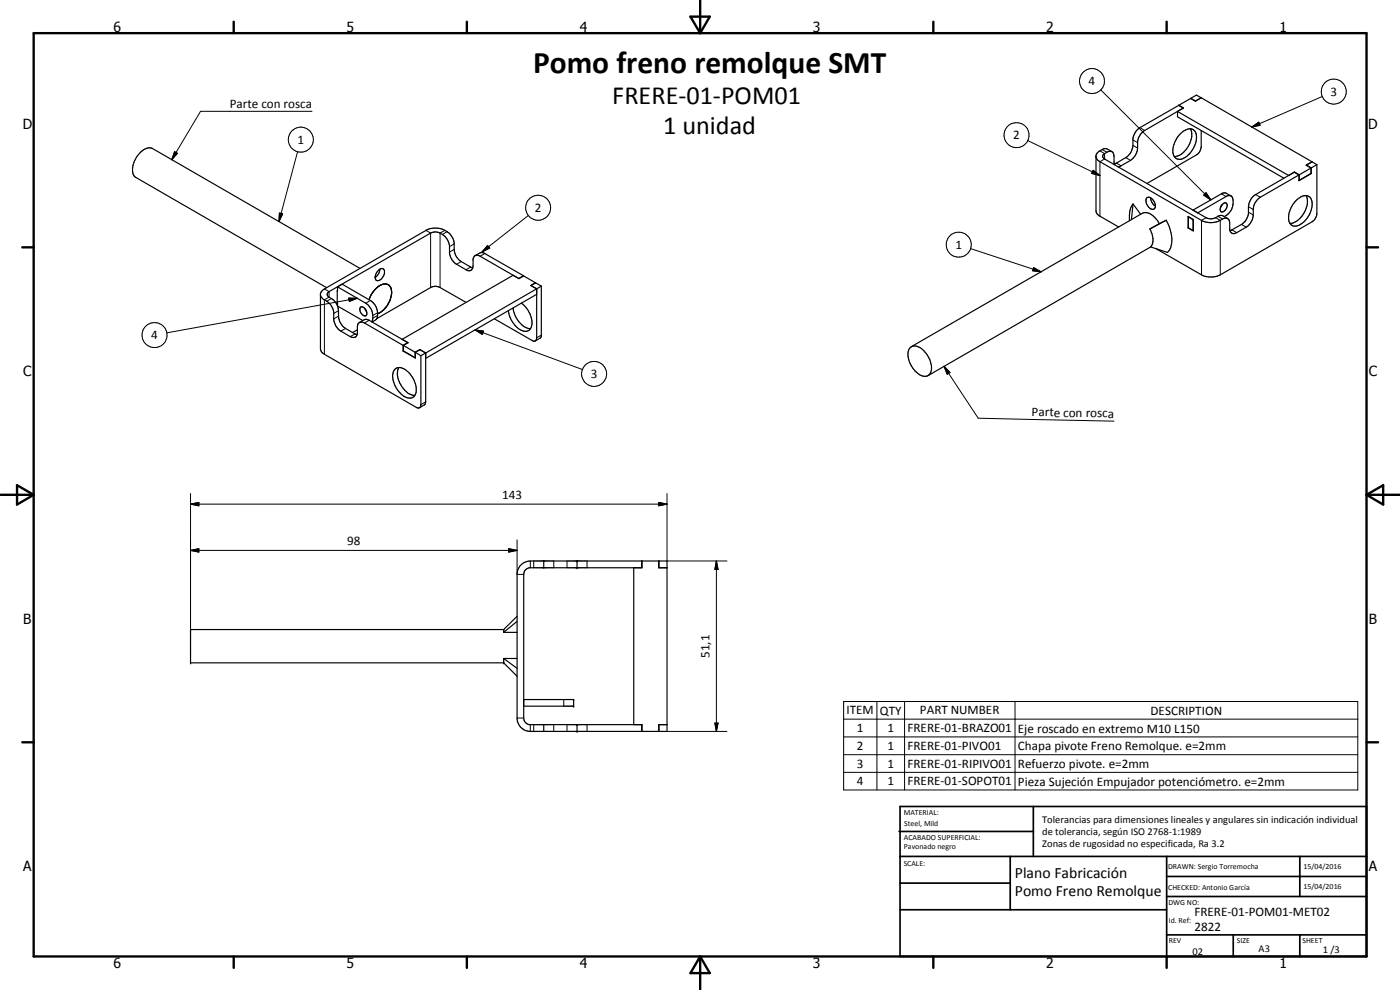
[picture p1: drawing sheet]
<svg xmlns="http://www.w3.org/2000/svg" width="420mm" height="297mm" viewBox="0 0 420 297" stroke-linecap="round" stroke-linejoin="round" font-family="sans-serif">
<g fill="none" stroke="#000" stroke-width=".35">
<path d="M353.4 33.4v1.7l31.9 18.4M353.4 33.4l33.3 19.3 1.8-1.1M353.7 31.6l1.4 .8-11.6 6.8a5 5 0 0 0-2.1 3.3v1.9a4.9 4.9 0 0 1-2.1 3.7l-2.8 1.6-1 .3M353.7 31.6l-11.6 6.7a4.9 4.9 0 0 0-2.1 3.4v1.9a4.6 4.6 0 0 1-2.1 3.7l-3.5 1.9M353.8 31.6l1.4 .8-1.8 1M353.8 31.6v.1M354.6 39.8a3.4 3.4 0 0 1 3.5-.9 4.2 4.2 0 0 1 .2 5.2 5.2 5.2 0 0 1-4.8 3.7 2.81 2.81 0 0 1-1.3-3.9l1-2.5zM357.2 38.7a6.6 6.6 0 0 1-2.6 7.5l-.7 .5-1.5 .3M357.3 29.5l-3.5 2.1M357.4 29.5v.1M360.5 39.2v4.8a3.2 3.2 0 0 1-1.4 2.5l-14.9 8.5M360.5 29.3l-1.7 1-1.4-.8"/>
<path d="M360.5 29.3l-1.4-.8-1.7 1M360.5 29.3l-1.8 1.1-1.4-.9M360.5 29.3l33.3 19.3M328.9 47l.4 .8 .8 .7 30.5 17.6a6.7 6.7 0 0 0 6.9-.6l.9 .1M333.7 45.5l.2 .1a3.8 3.8 0 0 1 .4 3.2l.2 .6M333.7 45.5l-1.4-.8a3.2 3.2 0 0 0-3.4 2l.1 17.1 .8 .9 5.9 3.4M333.7 45.5a2.53 2.53 0 0 0-2.4 .7 .82 .82 0 0 0-.4 .8 .82 .82 0 0 0 .6 .7l30.5 17.6a3.5 3.5 0 0 0 3.8-.5l1-.2 1.6 1M344.1 59.5a1.22 1.22 0 0 1 1.9 .5 1.91 1.91 0 0 1 .2 2.8 2.49 2.49 0 0 1-2.1-3.3zM345.3 59.4a2.85 2.85 0 0 0 1.4 2.4M369.5 58.8a4.4 4.4 0 0 1-1.6 5.9l-.5 .3M388.5 51.6l1.4 .9M388.5 51.6v.1"/>
<path d="M389.8 52.5l-11.6 6.7a5.1 5.1 0 0 0-2.1 3.3v2a4.7 4.7 0 0 1-2.1 3.7l-2.8 1.6a1.27 1.27 0 0 1-1.4 .2 1.27 1.27 0 0 1-.7-1.1l-.1-2.6-.6-.7M389.8 52.5l-1.4-.8-11.6 6.7a4.6 4.6 0 0 0-2.1 3.6l-.1 2.3a4.8 4.8 0 0 1-1.7 2.9l-3.8 2M389.8 54l.1 .1M389.9 52.5v1.6M392 58.7a6.6 6.6 0 0 1-2.7 7.5l-1.1 .6-1.1 .3M392.1 49.5v.2M392.1 49.5l1.4 .9M393.4 52l.1 .1M393.4 50.4l-3.5 2.1M393.4 52l-3.5 2.1M393.4 50.4v1.6M393.5 50.4v1.7"/>
<path d="M393.5 52.1l-3.7 2.1v-1.7M393.8 48.6l-1.7 .9M393.8 48.6l1.4 .8M393.8 48.6l-1.8 1 1.4 .8M395.2 49.4v14.7a3.2 3.2 0 0 1-1.4 2.4l-27.6 16a6.2 6.2 0 0 1-5.6 0l-13.6-7.8M395.2 49.4l-1.7 1M142.6 76.7l-.6 .8v2.2a1.29 1.29 0 0 1-.6 1.4 1.29 1.29 0 0 1-1.5-.2l-2.9-1.6a5 5 0 0 1-2.1-3.3 5.7 5.7 0 0 0-.5-3.7 4.1 4.1 0 0 0-5.2-2.4l-30.4 17.6a.89 .89 0 0 0-.6 .8 .89 .89 0 0 0 .6 .9 4.6 4.6 0 0 1 2.5 2.7M142.6 76.7l1.6-.9 1 .1 11.9 6.8M142.6 76.7h1.2l11.9 6.9 1.4-.9M340.1 61.2l-.6 4.7M340.1 61.2l2.2 3.1M340.1 61.2a6.8 6.8 0 0 0-1.1 5.1"/>
<path d="M345.3 74.1l-66.8 38.6M347.9 67.1a5 5 0 0 0-4.8-3.2l-69.6 40.1M347.9 67.1l-2.8 1.6M350 66.1a9.7 9.7 0 0 1 .9 9l-.6 .6-5-1.6a4.2 4.2 0 0 0 0-4.9l-.2-.5M350 66.1l-4.9 2.6M350 66.1l-2.1 1M356.6 68.4h.1M356.6 65.1l1.4 .8M356.6 65.1v3.3M356.6 68.4l1.4 .8M356.7 65l-.1 .1M358 63l8.8-5 1-.1 1.7 .9h-1.3l-8.8 5.1z"/>
<path d="M358 65.9v3.3M358.1 65.9l-1.5-1v3.5M358.1 65.9v3.4l-1.5-.9M358.1 65.9h-.1M358.1 69.1l-.1 .1M366.6 61.6l.8-.7h.4a1.43 1.43 0 0 1-.1 2.2l-.5 .4a.76 .76 0 0 1-1-.2 .76 .76 0 0 1 .1-1zM366.8 61.4l-.5 .8M388.9 60.2a3.1 3.1 0 0 1 4.2-1.1 4.7 4.7 0 0 1-.3 5.5 5.4 5.4 0 0 1-4.5 3.2 2.49 2.49 0 0 1-1.5-3.4 8.1 8.1 0 0 1 2.1-4.2zM96.2 88.5l.1 .5 .7 .8a4.8 4.8 0 0 1 3.1 3.9v2a4.6 4.6 0 0 0 2.2 3.7l2.8 1.6a1.33 1.33 0 0 0 1.5 .1 1.33 1.33 0 0 0 .7-1.3v-2l.1-.5 .5-.5M101.2 87.2l.1 3.4M101.2 87.2l.1-1.1 8.5 4.9a4.7 4.7 0 0 1 1.8 5.6M101.2 90.6l.1 1.1"/>
<path d="M101.3 91.9l.3 1.3v1.7a4.9 4.9 0 0 0 2.1 3.7l3.4 1.9M101.3 87.2h-.1M101.3 91.8l7.6 4.4M102.7 85.3l8.5 4.9a4.5 4.5 0 0 1 1.6 5.7l-1.1 .7M107.3 98.9l-1.5 .9M107.9 96.8l.6-.2 .9 .3 11.6 6.7M107.9 96.8l1.4-.9 .7-.1 .5 .2 11.9 6.8M108 80.5l-62.2-35.9a4.2 4.2 0 0 0-4.6 2.2 5.7 5.7 0 0 0-.9 6l57.7 33.5M108.2 92.2a1.22 1.22 0 0 1 1.7 1.1 .99 .99 0 0 1-.3 1.5 1.89 1.89 0 0 1-1.4-2.6zM109.5 92.6l.5 .9M110.8 89.9a6.5 6.5 0 0 1 4.9-4.7 2.51 2.51 0 0 1 1.7 3.5 7.3 7.3 0 0 1-4.1 5.4M112.6 83.2h.1"/>
<path d="M113.5 81.2a1.06 1.06 0 0 1 1.5-.5 1.06 1.06 0 0 1 .3 1.5 2.43 2.43 0 0 1-2.2 2 2.03 2.03 0 0 1 .4-3zM114 80.8a2.98 2.98 0 0 1-1.4 2.4M139.9 90.7l-7.8-4.4a2.79 2.79 0 0 0-2.9 0l-16.1 9.3M141.9 80.4l-3.5-1.9a4.7 4.7 0 0 1-2.1-3.7v-1.9a5.3 5.3 0 0 0-4.9-4.4h-1.4l-1.8 .4-30.8 17.8-.8 .7-.4 .8v16.4l.4 1.1 28.8 16.7 .6-.1 .3-.6v-15M154 92.4a7 7 0 0 0 4.9 6.2h.3M156.5 90.9a7 7 0 0 1 2.9 7.4 2.11 2.11 0 0 1-3.4 .5 8.1 8.1 0 0 1-3.4-5.6M157.1 82.7v.1M160.7 84.8l-3.5-2-1.5 .8-1.7-1-33.3 19.2 1.8 1-1.4 .8M160.7 84.8v.1M160.7 84.8l-1.4 .8 1.8 1.1M161.1 86.7v14.6a.84 .84 0 0 1-.4 1 .84 .84 0 0 1-1-.1l-11.4-6.6M161.1 88.3l-33.3 19.2"/>
<path d="M161.1 86.7l-33.3 19.2M162.5 85.9l-1.7-1-1.5 .8 1.8 1M162.5 85.9v14.9l-.4 .7-1.5 .8M162.5 85.9l-1.4 .8M118.6 110.7a3.1 3.1 0 0 1 4.1 1.1 7.1 7.1 0 0 1 1.9 6.6 2.37 2.37 0 0 1-3.8 .2 7.6 7.6 0 0 1-2.8-7zM119.7 110.3a6.8 6.8 0 0 0 3.7 8.1l1.1 .3M121 105.3l3.7 2.1v-1.7l1.6 1M121 103.6v1.7M121.1 105.3h-.1M121.1 103.6l3.5 2.1M121.1 103.6v1.7M121.1 105.3l3.5 2"/>
<path d="M122.4 102.8v.1M122.4 102.8l-1.4 .8M124.6 105.7l1.5-.8 1.7 1M124.6 105.7v1.6M124.7 107.3h-.1M126 104.9l1.8 1M127.8 105.9v14.7l-.3 .8-1.6 .9M127.8 105.9l-1.5 .8M273.1 104.4a2.42 2.42 0 0 1 3.4 .2 7.1 7.1 0 0 1 2.8 7 2.15 2.15 0 0 1-3.6 .7 6.6 6.6 0 0 1-2.8-7.7zM156.2 169.7l1.1-.9 1.9-.5h41v51.2h-41a4 4 0 0 1-4-4.1v-43.1l.1-.9zM163.2 168.3v2M173.2 168.3v2"/>
<path d="M190.2 170.3v47.1M192.6 168.3v2M192.7 168.3v2h-33.9a2.07 2.07 0 0 0-1.6 2v43.1a2.07 2.07 0 0 0 1.6 2h33.9v2.1M197.7 168.3v2h2.5M197.8 168.3v2M151.2 188.9h-94v10h94M151.2 189.7h4M151.2 188.9v.8M151.2 197.6v1.3M151.2 197.6l4 2.9M151.2 197.6h4M151.2 198.9l4 4"/>
<path d="M155.2 186.4l-4 3.3M155.2 184.9l-4 4M157.2 209.9h15v2h-15M163.2 217.4v2.1M173.2 217.4v2.1M192.6 217.4v2.1M197.8 217.4v2.1M200.2 217.4h-2.5v2.1"/>
</g>
<g fill="none" stroke="#000" stroke-width=".3">
<path d="M93.6 33.4h-33.4l-8.6 14.5M330.4 27l33 33M342.1 38.3l1.4 .9M375.7 38.1l2.1-1.4 .4 .9zM396.8 29l-21.1 9.1M52.4 45.5l.8 .5-1.6 1.9zM89.3 45.5l-5.6 21M308.4 42.2l21.7 10.5M328.1 51.1l2 1.6-2.5-.7zM330.1 45.3l1.4 .8v1.6l-1.4 .8v16.4M330.8 44.9l1.4 .8M335.1 48.9l1.4 .8"/>
<path d="M337.9 47.3l1.4 .8M340 43.6l1.4 .8M340 42l1.4 .8M361.9 57.8l1.5 2.2-2.1-1.5zM366.6 58.2l1.3 .8M376.8 58.4l1.4 .8M83.9 63.9l.9 .3-1.1 2.3zM127.8 69.1l1.4 .8v16.4M133.5 69.1l-1.4 .8v16.4M134.2 69.5l-1.4 .9M136.3 74.8l-1.4 .8M136.3 73.2l-1.4 .8"/>
<path d="M138.4 78.5l-1.4 .8M145.5 76.1l-1.4 .8M146.3 73.7l.7 .7-2.3 1.2zM158.6 64.6l-13.9 11M291.3 74.6l21.2 7M362 65.3l-1.4 .8v16.4M364.8 65.3l1.4 .8v16.4M365.5 64.9l1.4 .8M369.7 69l1.5 .8M372.6 67.4l1.4 .8M374.7 62l1.4 .9M374.7 63.7l1.4 .8"/>
<path d="M97.4 86.7l1.4 .8v1.7l-1.4 .8v16.3M99.5 89.6l-1.4 .8M101.6 93.2l-1.5 .9M101.6 94.9l-1.5 .8M103.7 98.6l-1.4 .8M104.6 89.5h2.6l-2.4 .9zM107.2 89.5l-57.1 10.4M110.8 96.1l-1.4 .8M111.2 90.2l-1.4 .8M113.3 94.7l-1.4 .8M113.3 93.9l-1.4 .8M141.3 80.1l-1.4 .8"/>
<path d="M142.6 99l2.5 .4-.4 .9zM142.6 99l32.2 11.9M310.2 80.3l2.3 1.3-2.6-.4zM106.5 100.2l-1.4 .8M162.5 100.5l-1.4 .8M283.3 109.9l1.8 1.9-.8 .5zM283.3 109.9l10.3 15.6 40.7 .9M127.8 120.6l-1.5 .8M57.2 151.3l2.5-.6v1.1zM57.2 151.3h143M57.2 148.1v40.8M197.7 150.7l2.5 .6-2.5 .5z"/>
<path d="M200.2 148.1v20.2h18M57.2 165.1l2.5-.5v1.1zM57.2 165.1h98M152.7 164.6l2.5 .5-2.5 .6zM155.2 162v10.3h2M159.2 168.3v2M160.2 168.3v2M166.2 168.3v2M170.2 168.3v2M176.2 168.3v2M215 168.3l.5 2.6h-1zM215 168.3v51.2"/>
<path d="M155.2 215.4h2M159.2 217.4v2.1M160.2 217.4v2.1M166.2 217.4v2.1M169.2 209.9v2M170.2 217.4v2.1M176.2 217.4v2.1M200.2 219.5h18M214.5 217h1l-.5 2.5zM253.2 210.5h154.3v26.5h-154.3zM253.2 215.8h154.3M263.2 210.5v26.5"/>
<path d="M271.5 210.5v26.5M304.6 210.5v26.5M253.2 221.1h154.3M253.2 226.4h154.3M253.2 231.7h154.3"/>
<circle cx="327.7" cy="24.3" r="3.7"/>
<circle cx="400.3" cy="27.5" r="3.8"/>
<circle cx="90.3" cy="41.9" r="3.8"/>
<circle cx="305.1" cy="40.6" r="3.8"/>
<circle cx="161.5" cy="62.3" r="3.8"/>
<circle cx="287.7" cy="73.4" r="3.8"/>
<circle cx="46.4" cy="100.5" r="3.8"/>
<circle cx="178.3" cy="112.2" r="3.8"/>
</g>
<g fill="#000">
<circle cx="173.2" cy="170.3" r=".18"/>
<circle cx="173.2" cy="168.3" r=".18"/>
<circle cx="57.2" cy="188.9" r=".18"/>
<circle cx="57.2" cy="198.9" r=".18"/>
<circle cx="151.2" cy="188.9" r=".18"/>
<circle cx="151.2" cy="198.9" r=".18"/>
<circle cx="172.2" cy="211.9" r=".18"/>
<circle cx="172.2" cy="209.9" r=".18"/>
<circle cx="173.2" cy="219.5" r=".18"/>
<circle cx="173.2" cy="217.4" r=".18"/>
</g>
<g fill="none" stroke="#000" stroke-width=".71">
<path d="M10.1 9.9h400v277.1h-400zM70.1 6.5v3.4M140.1 6.5v3.4M207.2 5h5.8l-2.9 4.9zM210.1 0v9.9M280.1 6.5v3.4M350.1 6.5v3.4M6.7 74.2h3.4M410.1 74.2h3.5M.1 148.5h10M5.1 145.6l5 2.9-5 2.9zM410.1 148.5h10"/>
<path d="M410.1 148.5l5-2.9v5.8zM6.7 222.7h3.4M410.1 222.7h3.5M70.1 287v3.4M140.1 287v3.4M210.1 287v10M210.1 287l2.9 5h-5.8zM280.1 287v3.4M350.1 287v3.4"/>
</g>
<g fill="none" stroke="#000" stroke-width=".51">
<path d="M269.8 249.5h40.3M270.1 242h140v45h-140zM270.1 257h140M303.2 257v16M310.1 242v15M350.1 257v30M390.1 257v12M270.1 265h33.1M270.1 273h80M350.1 269h60M350.1 263h60M350.1 280.5h60"/>
<path d="M370.1 280.5v6.5M390.1 280.5v6.5"/>
</g>
<g fill="#000">
<path d="M375.7 38.1l2.1-1.4 .4 .9zM52.4 45.5l.8 .5-1.6 1.9zM328.1 51.1l2 1.6-2.5-.7zM361.9 57.8l1.5 2.2-2.1-1.5zM83.9 63.9l.9 .3-1.1 2.3zM146.3 73.7l.7 .7-2.3 1.2zM104.6 89.5h2.6l-2.4 .9zM142.6 99l2.5 .4-.4 .9zM310.2 80.3l2.3 1.3-2.6-.4zM283.3 109.9l1.8 1.9-.8 .5zM57.2 151.3l2.5-.6v1.1zM197.7 150.7l2.5 .6-2.5 .5z"/>
<path d="M57.2 165.1l2.5-.5v1.1zM152.7 164.6l2.5 .5-2.5 .6zM215 168.3l.5 2.6h-1zM214.5 217h1l-.5 2.5z"/>
</g>
<text font-size="9.4" x="160" y="21.8">Pomo freno remolque SMT</text>
<g font-size="7.9">
<text x="183.8" y="31.3">FRERE-01-POM01</text>
<text x="199" y="40.3">1 unidad</text>
</g>
<g font-size="4.7">
<text x="304.6" y="263.5">Plano Fabricación</text>
<text x="304.6" y="268.9">Pomo Freno Remolque</text>
</g>
<g font-size="4.2">
<text x="34" y="9.6">6</text>
<text x="104" y="9.6">5</text>
<text x="174" y="9.6">4</text>
<text x="244" y="9.6">3</text>
<text x="314" y="9.6">2</text>
<text x="384" y="9.6">1</text>
<text x="6.8" y="38.7">D</text>
<text x="410.6" y="38.7">D</text>
<text x="7" y="112.9">C</text>
<text x="410.8" y="112.9">C</text>
<text x="7" y="187.1">B</text>
<text x="410.8" y="187.1">B</text>
<text x="7" y="261.4">A</text>
<text x="410.8" y="261.4">A</text>
<text x="34" y="290.4">6</text>
<text x="104" y="290.4">5</text>
<text x="174" y="290.4">4</text>
<text x="244" y="290.4">3</text>
<text x="314" y="290.4">2</text>
<text x="384" y="290.4">1</text>
</g>
<g font-size="3.9">
<text x="326.7" y="25.6">4</text>
<text x="399.3" y="28.8">3</text>
<text x="68.9" y="32.4">Parte con rosca</text>
<text x="304.1" y="41.8">2</text>
<text x="89.3" y="43.2">1</text>
<text x="160.5" y="63.6">2</text>
<text x="286.8" y="74.7">1</text>
<text x="45.4" y="101.8">4</text>
<text x="177.3" y="113.5">3</text>
<text x="309.6" y="124.8" transform="rotate(1 309.6 124.8)">Parte con rosca</text>
<text x="150.7" y="149.7">143</text>
<text x="104.2" y="163.6">98</text>
<text x="212.9" y="197.4" transform="rotate(-90 212.9 197.4)">51,1</text>
<text x="254.1" y="214.4">ITEM</text>
<text x="264.1" y="214.4">QTY</text>
<text x="276.1" y="214.4">PART NUMBER</text>
<text x="345.3" y="214.4">DESCRIPTION</text>
<text x="257.2" y="219.7">1</text>
<text x="266.3" y="219.7">1</text>
<text x="272.4" y="219.7">FRERE-01-BRAZO01</text>
<text x="305.5" y="219.8">Eje roscado en extremo M10 L150</text>
<text x="257.2" y="225">2</text>
<text x="266.3" y="225">1</text>
<text x="272.4" y="225">FRERE-01-PIVO01</text>
<text x="305.5" y="225.1">Chapa pivote Freno Remolque. e=2mm</text>
<text x="257.2" y="230.4">3</text>
<text x="266.3" y="230.3">1</text>
<text x="272.4" y="230.4">FRERE-01-RIPIVO01</text>
<text x="305.5" y="230.4">Refuerzo pivote. e=2mm</text>
<text x="257.2" y="235.6">4</text>
<text x="266.3" y="235.6">1</text>
<text x="272.4" y="235.7">FRERE-01-SOPOT01</text>
<text x="305.5" y="235.8">Pieza Sujeción Empujador potenciómetro. e=2mm</text>
<text x="358.5" y="275">FRERE-01-POM01-MET02</text>
<text x="358.5" y="279.4">2822</text>
</g>
<g font-size="3.1">
<text x="312.7" y="246.8">Tolerancias para dimensiones lineales y angulares sin indicación individual</text>
<text x="312.7" y="250.4">de tolerancia, según ISO 2768-1:1989</text>
<text x="312.7" y="254">Zonas de rugosidad no especificada, Ra 3.2</text>
<text x="357.9" y="286.4">02</text>
<text x="377.7" y="285.6">A3</text>
<text x="397" y="285.9">1 /3</text>
</g>
<g font-size="2.4">
<text x="271.2" y="244.4">MATERIAL:</text>
<text x="271.3" y="252">ACABADO SUPERFICIAL:</text>
<text x="271.4" y="247.9">Steel, Mild</text>
<text x="271.3" y="254.6">Pavonado negro</text>
<text x="271.2" y="259.7">SCALE:</text>
<text x="350.6" y="260.8">DRAWN: Sergio Torremocha</text>
<text x="391.2" y="260.6">15/04/2016</text>
<text x="350.6" y="267.1">CHECKED: Antonio García</text>
<text x="391.2" y="266.7">15/04/2016</text>
<text x="350.6" y="271.4">DWG NO:</text>
<text x="350.8" y="276.9">Id. Ref:</text>
<text x="350.8" y="282.8">REV</text>
<text x="371.2" y="282.9">SIZE</text>
<text x="390.9" y="282.9">SHEET</text>
</g>
</svg>
